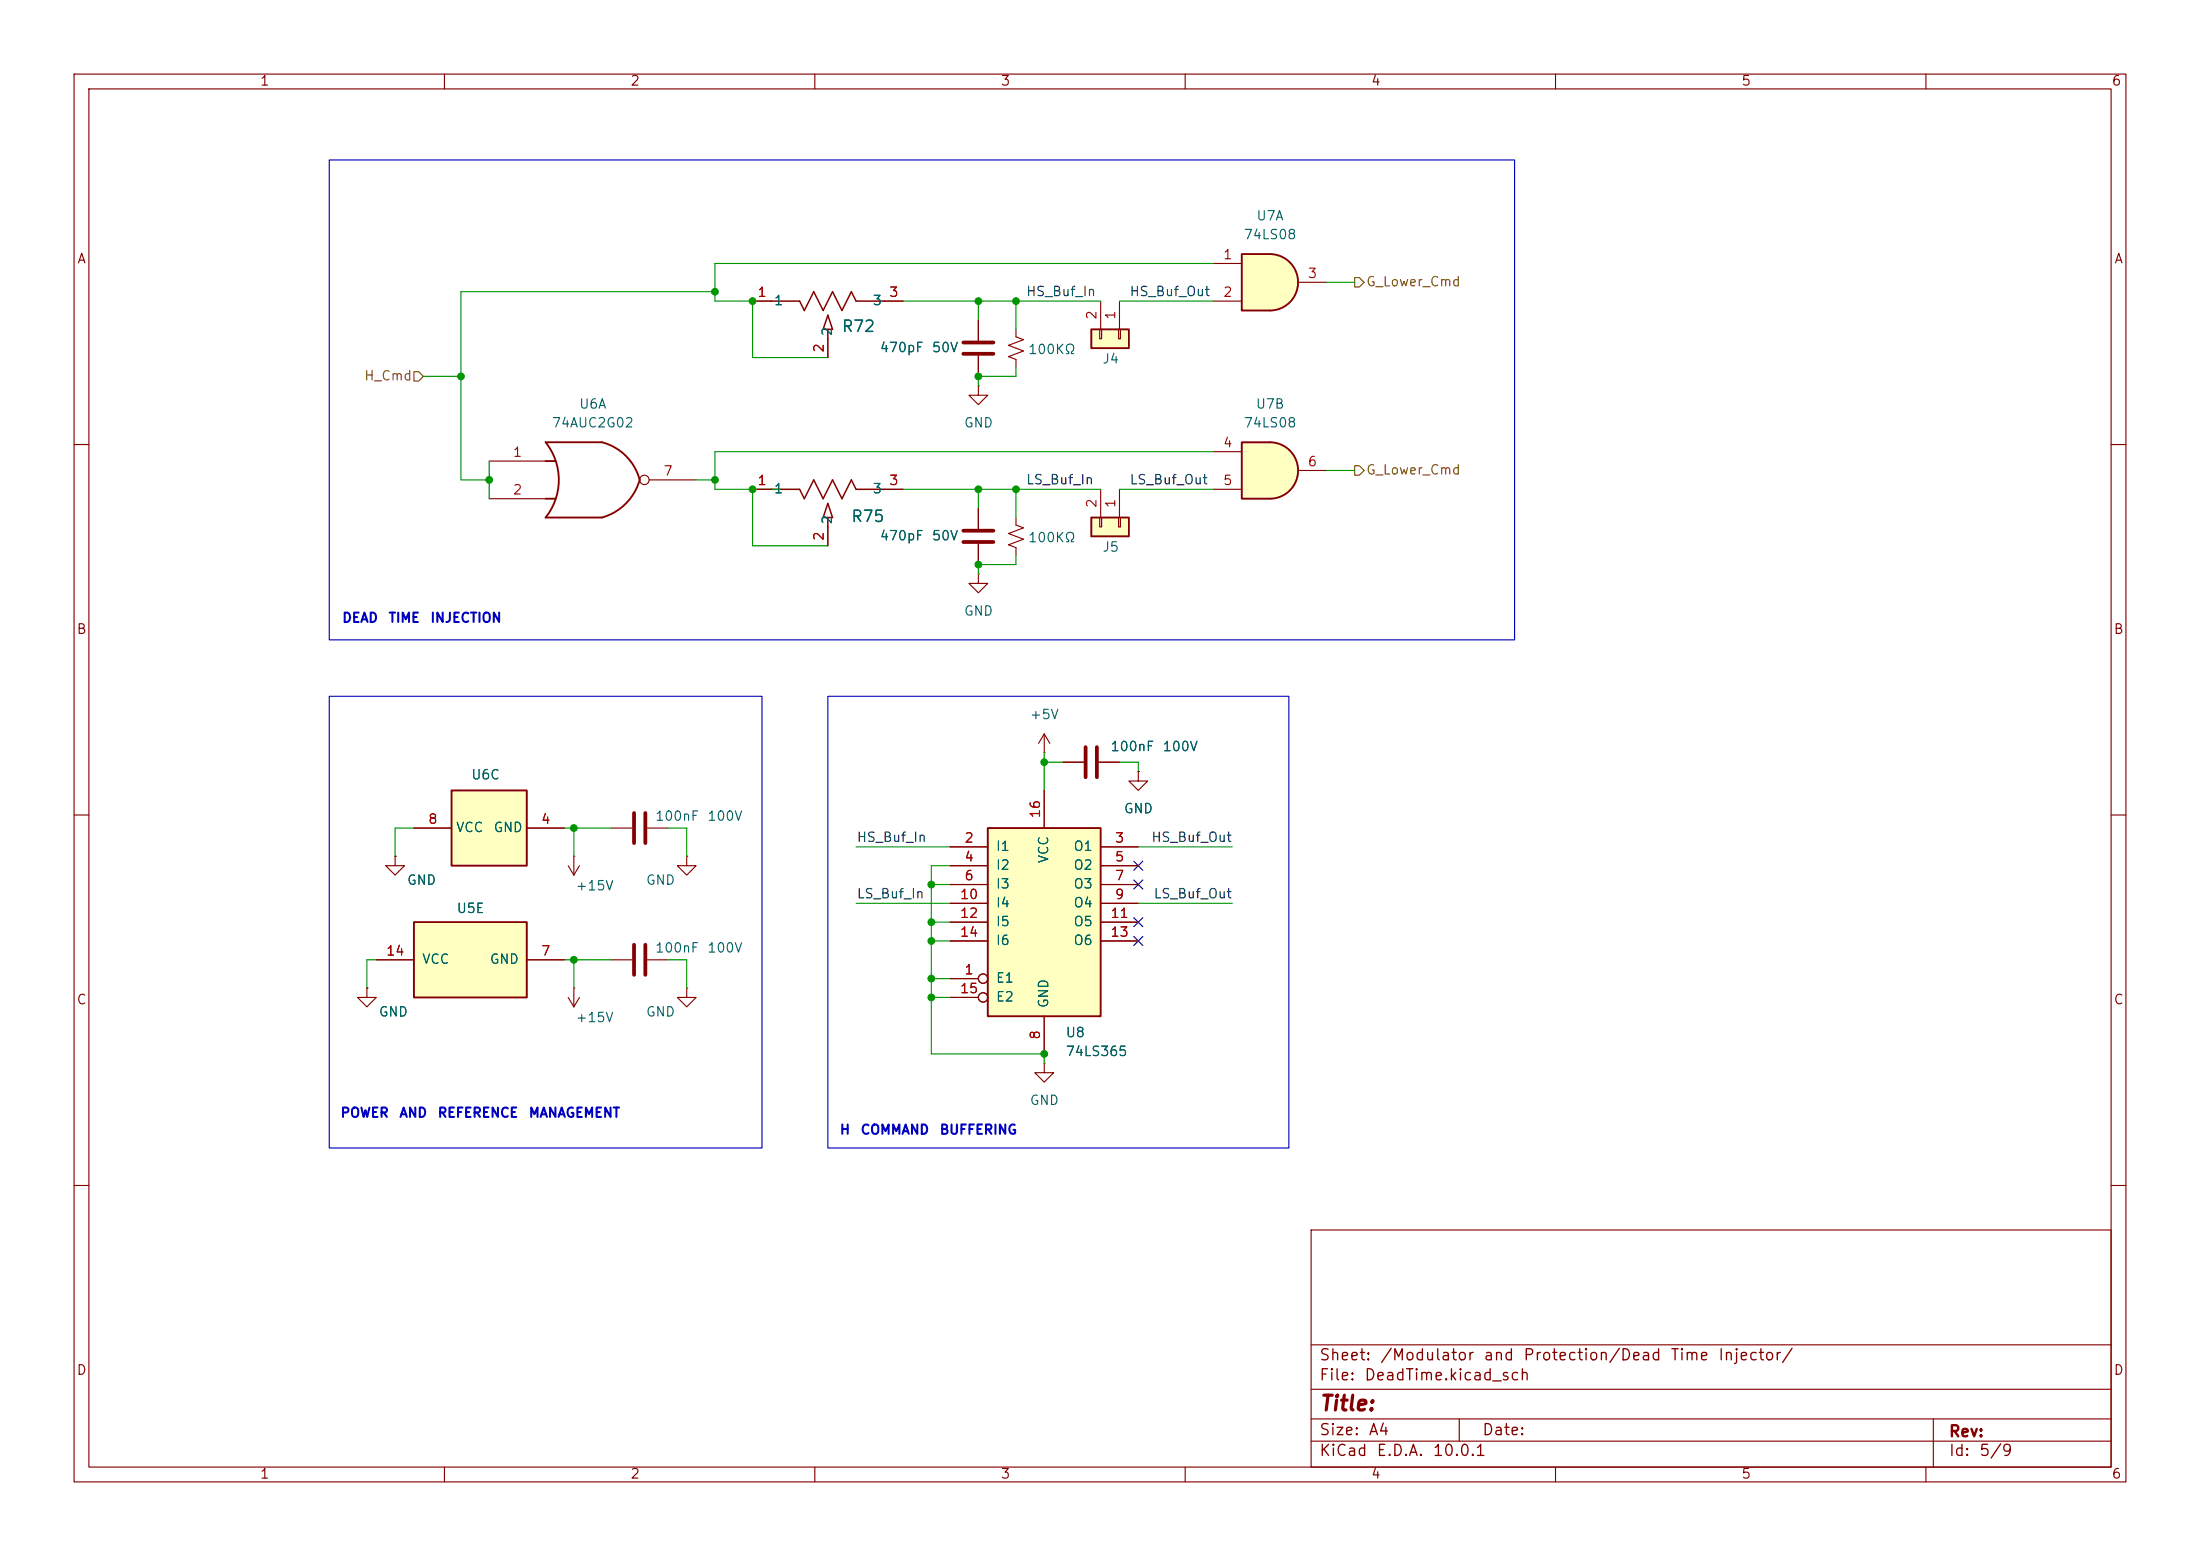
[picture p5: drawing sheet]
<svg xmlns="http://www.w3.org/2000/svg" width="297mm" height="210mm" viewBox="0 0 297 210" stroke-linecap="round" stroke-linejoin="round" font-family="sans-serif">
<g fill="none" stroke="#840000" stroke-width=".15">
<path d="M10 10h277v190h-277zM12 12h273v186h-273zM60 10v2M110 10v2M160 10v2M210 10v2M260 10v2M10 60h2M285 60h2M10 110h2M285 110h2M10 160h2"/>
<path d="M177 166h108v32h-108zM285 160h2M60 198v2M110 198v2M160 198v2M177 194.5h108M177 191.5h108M177 187.5h108M177 181.5h108M197 191.5v3M210 198v2M260 198v2"/>
<path d="M261 191.5v6.5"/>
</g>
<g fill="#ffffc2">
<path d="M73.7 62.2h1.2z"/>
<path d="M73.7 67.3h1.2z"/>
</g>
<path d="M73.7 59.7h7.6M73.7 69.9h7.6" fill="none" stroke="#ffffc2" stroke-width=".14"/>
<path d="M73.7 59.7h7.6a7.1 7.1 0 0 1 5.1 5.1 7.4 7.4 0 0 1-5.1 5.1h-7.6a8.1 8.1 0 0 0 0-10.2zM73.7 62.2h1.2M73.7 67.3h1.2" fill="none" stroke="#840000" stroke-width=".25"/>
<g fill="none" stroke="#840000" stroke-width=".15">
<path d="M66 62.2h7.7M66 67.3h7.7M87.6 64.8h6.4M132.1 77.5v1.2h1.2l-1.2 1.3-1.3-1.3h1.3M132.1 77.5h.1M132.1 68.6v2.8M132.1 73.4v2.8M82.5 111.8h2.8M87.4 111.8h2.8"/>
<circle cx="87" cy="64.8" r=".63"/>
</g>
<path d="M130 71.6h4.1M130 73.2h4.1M85.6 109.7v4.1M87.1 109.7v4.1" fill="none" stroke="#840000" stroke-width=".51"/>
<path d="M171.4 34.3a3.8 3.8 0 0 1 3.8 3.8 3.8 3.8 0 0 1-3.8 3.8z" fill="#ffffc2" stroke="#ffffc2" stroke-width=".14"/>
<path d="M167.6 34.3h3.8v7.6h-3.8z" fill="#ffffc2"/>
<path d="M167.6 34.3h3.8a3.8 3.8 0 0 1 3.8 3.8 3.8 3.8 0 0 1-3.8 3.8h-3.8z" fill="none" stroke="#840000" stroke-width=".25"/>
<path d="M163.8 35.6h3.8M175.3 38.1h3.8M163.8 40.6h3.8" fill="none" stroke="#840000" stroke-width=".15"/>
<path d="M147.3 69.9h5.1v2.5h-5.1z" fill="#ffffc2"/>
<path d="M147.3 69.9h5.1v2.5h-5.1z" fill="none" stroke="#840000" stroke-width=".25"/>
<path d="M148.5 69.9h.2v1.2h-.2zM148.6 66v3.9M151 69.9h.3v1.2h-.3zM151.1 66v3.9" fill="none" stroke="#840000" stroke-width=".15"/>
<path d="M171.4 59.7a3.8 3.8 0 0 1 3.8 3.8 3.8 3.8 0 0 1-3.8 3.8z" fill="#ffffc2" stroke="#ffffc2" stroke-width=".14"/>
<path d="M167.6 59.7h3.8v7.6h-3.8z" fill="#ffffc2"/>
<path d="M167.6 59.7h3.8a3.8 3.8 0 0 1 3.8 3.8 3.8 3.8 0 0 1-3.8 3.8h-3.8z" fill="none" stroke="#840000" stroke-width=".25"/>
<path d="M163.8 61h3.8M163.8 66h3.8M175.3 63.5h3.8M49.5 133.4v1.2h1.3l-1.3 1.3-1.2-1.3h1.2M49.5 133.4h.1" fill="none" stroke="#840000" stroke-width=".15"/>
<path d="M55.9 124.5h15.2v10.1h-15.2z" fill="#ffffc2"/>
<path d="M55.9 124.5h15.2v10.1h-15.2z" fill="none" stroke="#840000" stroke-width=".25"/>
<g fill="none" stroke="#840000" stroke-width=".15">
<path d="M132.1 52.1v1.2h1.2l-1.2 1.3-1.3-1.3h1.3M132.1 52.1h.1M101.6 66h2.5M111.8 71.1v2.6M119.4 66h2.5M137.2 69.9v1l1 .3-2.1 .8 2.1 .8-2.1 .7 1.1 .4v1M92.7 115.6v1.2h-1.3l1.3 1.3 1.3-1.3h-1.3M92.7 115.6h.1M50.8 129.5h5.1M71.1 129.5h5.1M76.7 134.6l.8 1.3M77.5 133.4h.1"/>
<path d="M77.5 133.4v2.5M78.2 134.6l-.7 1.3M82.5 129.5h2.8M87.4 129.5h2.8M92.7 133.4v1.2h-1.3l1.3 1.3 1.3-1.3h-1.3M92.7 133.4h.1"/>
</g>
<path d="M85.6 127.5v4.1M87.1 127.5v4.1" fill="none" stroke="#840000" stroke-width=".51"/>
<path d="M104.1 66h3.8l.7 1.3 1.3-2.5 1.2 2.5 1.3-2.5 1.3 2.5 1.2-2.5 .7 1.2h3.8M111.8 67.9l.6 2h-1.3zM111.8 69.9v1.2" fill="none" stroke="#840000" stroke-width=".2"/>
<path d="M61 106.7h10.1v10.1h-10.1z" fill="#ffffc2"/>
<path d="M61 106.7h10.1v10.1h-10.1z" fill="none" stroke="#840000" stroke-width=".25"/>
<path d="M53.3 115.6v1.2h1.3l-1.3 1.3-1.2-1.3h1.2M53.3 115.6h.1M55.9 111.8h5.1M71.1 111.8h5.1M76.7 116.8l.8 1.3M77.5 115.6h.1M77.5 115.6v2.5M78.2 116.8l-.7 1.3" fill="none" stroke="#840000" stroke-width=".15"/>
<path d="M147.3 44.5h5.1v2.5h-5.1z" fill="#ffffc2"/>
<path d="M147.3 44.5h5.1v2.5h-5.1z" fill="none" stroke="#840000" stroke-width=".25"/>
<path d="M101.6 40.6h2.5M111.8 45.7v2.6M119.4 40.6h2.5M148.5 44.5h.2v1.2h-.2zM148.6 40.6v3.9M151 44.5h.3v1.2h-.3zM151.1 40.6v3.9" fill="none" stroke="#840000" stroke-width=".15"/>
<path d="M104.1 40.6h3.8l.7 1.3 1.3-2.5 1.2 2.5 1.3-2.5 1.3 2.5 1.2-2.5 .7 1.2h3.8M111.8 42.5l.6 2h-1.3zM111.8 44.5v1.2" fill="none" stroke="#840000" stroke-width=".2"/>
<path d="M133.3 111.8h15.3v25.4h-15.3z" fill="#ffffc2"/>
<path d="M133.3 111.8h15.3v25.4h-15.3z" fill="none" stroke="#840000" stroke-width=".25"/>
<g fill="none" stroke="#840000" stroke-width=".15">
<path d="M101.6 40.6h2.5M111.8 45.7v2.6M119.4 40.6h2.5M132.1 43.2v2.8M132.1 48v2.8M137.2 44.5v1l1 .3-2.1 .8 2.1 .8-2.1 .7 1.1 .4v1M101.6 66h2.5M111.8 71.1v2.6M119.4 66h2.5M132.1 68.6v2.8M132.1 73.4v2.8M141 99.1v2.5"/>
<path d="M141 99.1l-.8 1.2M141 99.1l.7 1.2M53.3 115.6h.1M55.9 111.8h5.1M71.1 111.8h5.1M128.3 114.3h5M128.3 116.8h5M128.3 119.4h5M141 101.6h.1M141 106.7v5.1M143.5 102.9h2.8M148.3 102.9h2.8"/>
<path d="M148.6 114.3h5.1M148.6 116.8h5.1M148.6 119.4h5.1M153.7 104.1v1.3h1.2l-1.2 1.3-1.3-1.3h1.3M153.7 104.1h.1M49.5 133.4h.1M50.8 129.5h5.1M71.1 129.5h5.1M128.3 132.1h3.8M128.3 121.9h5M128.3 124.5h5M128.3 127h5"/>
<path d="M128.3 134.6h3.8M141 137.2v5M148.6 121.9h5.1M148.6 124.5h5.1M148.6 127h5.1M141 143.5v1.3h1.2l-1.2 1.3-1.3-1.3h1.3M141 143.5h.1"/>
<circle cx="132.7" cy="132.1" r=".63"/>
<circle cx="132.7" cy="134.6" r=".63"/>
</g>
<path d="M130 46.2h4.1M130 47.8h4.1M146.6 100.8v4.1M148.1 100.8v4.1" fill="none" stroke="#840000" stroke-width=".51"/>
<path d="M182.9 37.5h.6l.6 .6-.6 .6h-.6zM55.9 50.2h.6l.6 .6-.6 .6h-.6zM182.9 62.9h.6l.6 .6-.6 .6h-.6z" fill="none" stroke="#725600" stroke-width=".15"/>
<g fill="none" stroke="#009600" stroke-width=".15">
<path d="M96.5 39.4h-34.3v25.4h3.8M163.8 35.6h-67.3v5h5.1v7.7h10.2M179.1 38.1h3.8M57.1 50.8h5.1M121.9 40.6h26.7M132.1 40.6v2.6M137.2 49.5v1.3h-5.1v1.3M137.2 40.6v3.9M151.1 40.6h12.7M66 62.2v5.1M94 64.8h2.5M101.6 66v7.7h10.2"/>
<path d="M121.9 66h26.7M132.1 66v2.6M137.2 74.9v1.3h-5.1v1.3M137.2 66v3.9M151.1 66h12.7M163.8 61h-67.3v5h8.9M179.1 63.5h3.8M55.9 111.8h-2.6v3.8M76.2 111.8h6.3M77.5 111.8v3.8M90.2 111.8h2.5v3.8M115.6 114.3h12.7"/>
<path d="M125.7 119.4h2.6M128.3 116.8h-2.6v25.4h15.3v1.3M141 101.6v5.1M141 102.9h2.5M151.1 102.9h2.6v1.2M153.7 114.3h12.7M50.8 129.5h-1.3v3.9M76.2 129.5h6.3M77.5 129.5v3.9M90.2 129.5h2.5v3.9M115.6 121.9h12.7M125.7 124.5h2.6"/>
<path d="M125.7 127h2.6M125.7 132.1h2.6M125.7 134.6h2.6M153.7 121.9h12.7"/>
</g>
<path d="M153.1 118.8l1.2 1.2M153.1 116.2l1.2 1.2M154.3 118.8l-1.2 1.2M154.3 116.2l-1.2 1.2M153.1 126.4l1.2 1.2M153.1 123.9l1.2 1.2M154.3 126.4l-1.2 1.2M154.3 123.9l-1.2 1.2" fill="none" stroke="#000084" stroke-width=".15"/>
<path d="M44.4 21.6h160.1v64.8h-160.1zM44.4 94h58.5v60.9h-58.5zM111.8 94h62.2v60.9h-62.2z" fill="none" stroke="#0000c2" stroke-width=".15"/>
<g fill="#009600" stroke="#009600" stroke-width=".14">
<circle cx="66" cy="64.8" r=".46"/>
<circle cx="62.2" cy="50.8" r=".46"/>
<circle cx="132.1" cy="76.2" r=".46"/>
<circle cx="96.5" cy="64.8" r=".46"/>
<circle cx="77.5" cy="129.5" r=".46"/>
<circle cx="125.7" cy="134.6" r=".46"/>
<circle cx="125.7" cy="127" r=".46"/>
<circle cx="125.7" cy="132.1" r=".46"/>
<circle cx="125.7" cy="124.5" r=".46"/>
<circle cx="77.5" cy="111.8" r=".46"/>
<circle cx="125.7" cy="119.4" r=".46"/>
<circle cx="141" cy="102.9" r=".46"/>
<circle cx="141" cy="142.2" r=".46"/>
<circle cx="132.1" cy="66" r=".46"/>
<circle cx="137.2" cy="66" r=".46"/>
<circle cx="101.6" cy="40.6" r=".46"/>
<circle cx="137.2" cy="40.6" r=".46"/>
<circle cx="96.5" cy="39.4" r=".46"/>
<circle cx="132.1" cy="40.6" r=".46"/>
<circle cx="132.1" cy="50.8" r=".46"/>
<circle cx="101.6" cy="66" r=".46"/>
</g>
<text font-size="2" fill="#840000" x="178" y="190.9">Title:</text>
<g font-size="1.5" fill="#006464">
<text x="113.5" y="45.2">R72</text>
<text x="114.8" y="70.8">R75</text>
</g>
<g font-size="1.5" fill="#840000">
<text x="178" y="184">Sheet:</text>
<text x="186.2" y="184">/Modulator</text>
<text x="200.2" y="184">and</text>
<text x="205.5" y="184">Protection/Dead</text>
<text x="225.4" y="184">Time</text>
<text x="231.9" y="184">Injector/</text>
<text x="178" y="186.7">File:</text>
<text x="184.1" y="186.7">DeadTime.kicad_sch</text>
<text x="178" y="196.9">KiCad</text>
<text x="178" y="194.1">Size:</text>
<text x="184.7" y="194.1">A4</text>
<text x="185.7" y="196.9">E.D.A.</text>
<text x="193.3" y="196.9">10.0.1</text>
<text x="200" y="194.1">Date:</text>
<text x="263" y="194.3">Rev:</text>
<text x="263" y="196.9">Id:</text>
<text x="267.1" y="196.9">5/9</text>
</g>
<g font-size="1.3" fill="#840000">
<text x="35" y="11.9">1</text>
<text x="85" y="11.9">2</text>
<text x="135" y="11.9">3</text>
<text x="185" y="11.9">4</text>
<text x="235" y="11.9">5</text>
<text x="285" y="11.9">6</text>
<text x="10.3" y="35.9">A</text>
<text x="285.3" y="35.9">A</text>
<text x="10.3" y="85.9">B</text>
<text x="285.3" y="85.9">B</text>
<text x="10.3" y="135.9">C</text>
<text x="285.3" y="135.9">C</text>
<text x="10.3" y="185.9">D</text>
<text x="285.3" y="185.9">D</text>
<text x="35" y="199.9">1</text>
<text x="85" y="199.9">2</text>
<text x="135" y="199.9">3</text>
<text x="185" y="199.9">4</text>
<text x="235" y="199.9">5</text>
<text x="285" y="199.9">6</text>
</g>
<g font-size="1.3" fill="#a90000">
<text x="165" y="35.3">1</text>
<text x="102.2" y="40.4">1</text>
<text x="119.9" y="40.4">3</text>
<text x="165" y="40.4">2</text>
<text x="176.5" y="37.8">3</text>
<text x="111.5" y="47.7" transform="rotate(-90 111.5 47.7)">2</text>
<text x="148.3" y="43.3" transform="rotate(-90 148.3 43.3)">2</text>
<text x="150.9" y="43.3" transform="rotate(-90 150.9 43.3)">1</text>
<text x="69.1" y="62">1</text>
<text x="89.5" y="64.5">7</text>
<text x="102.2" y="65.8">1</text>
<text x="119.9" y="65.8">3</text>
<text x="165" y="60.7">4</text>
<text x="165" y="65.8">5</text>
<text x="176.5" y="63.2">6</text>
<text x="69.1" y="67.1">2</text>
<text x="148.3" y="68.7" transform="rotate(-90 148.3 68.7)">2</text>
<text x="150.9" y="68.7" transform="rotate(-90 150.9 68.7)">1</text>
<text x="111.5" y="73.1" transform="rotate(-90 111.5 73.1)">2</text>
<text x="57.7" y="111.5">8</text>
<text x="73" y="111.5">4</text>
<text x="140.7" y="110.5" transform="rotate(-90 140.7 110.5)">16</text>
<text x="130.1" y="114">2</text>
<text x="130.1" y="116.6">4</text>
<text x="130.1" y="119.1">6</text>
<text x="150.4" y="114">3</text>
<text x="150.4" y="116.6">5</text>
<text x="150.4" y="119.1">7</text>
<text x="129.5" y="121.7">10</text>
<text x="129.5" y="124.2">12</text>
<text x="149.8" y="124.2">11</text>
<text x="150.4" y="121.7">9</text>
<text x="52" y="129.3">14</text>
<text x="73" y="129.3">7</text>
<text x="129.5" y="126.7">14</text>
<text x="130.1" y="131.8">1</text>
<text x="149.8" y="126.7">13</text>
<text x="129.5" y="134.4">15</text>
<text x="140.7" y="140.4" transform="rotate(-90 140.7 140.4)">8</text>
</g>
<g font-size="1.3" fill="#006464">
<text x="167.8" y="32.6">74LS08</text>
<text x="169.5" y="30.1">U7A</text>
<text x="104.4" y="41.5">1</text>
<text x="117.7" y="41.5">3</text>
<text x="112.6" y="45.5" transform="rotate(-90 112.6 45.5)">2</text>
<text x="118.7" y="47.9">470pF</text>
<text x="125.7" y="47.9">50V</text>
<text x="138.7" y="48.1">100KΩ</text>
<text x="148.7" y="49.4">J4</text>
<text x="74.4" y="58">74AUC2G02</text>
<text x="78.1" y="55.5">U6A</text>
<text x="130" y="58">GND</text>
<text x="167.8" y="58">74LS08</text>
<text x="169.4" y="55.5">U7B</text>
<text x="104.4" y="66.9">1</text>
<text x="112.6" y="70.9" transform="rotate(-90 112.6 70.9)">2</text>
<text x="117.7" y="66.9">3</text>
<text x="118.7" y="73.3">470pF</text>
<text x="125.7" y="73.3">50V</text>
<text x="138.7" y="73.5">100KΩ</text>
<text x="148.7" y="74.8">J5</text>
<text x="130" y="83.4">GND</text>
<text x="138.9" y="97.4">+5V</text>
<text x="149.8" y="101.7">100nF</text>
<text x="156.9" y="101.7">100V</text>
<text x="63.5" y="105.5">U6C</text>
<text x="61.5" y="112.6">VCC</text>
<text x="66.5" y="112.6">GND</text>
<text x="88.4" y="111.1">100nF</text>
<text x="95.4" y="111.1">100V</text>
<text x="151.6" y="110.1">GND</text>
<text x="54.9" y="119.7">GND</text>
<text x="87.1" y="119.7">GND</text>
<text x="134.4" y="115.2">I1</text>
<text x="134.4" y="117.7">I2</text>
<text x="141.8" y="116.6" transform="rotate(-90 141.8 116.6)">VCC</text>
<text x="144.8" y="115.2">O1</text>
<text x="144.8" y="117.7">O2</text>
<text x="61.6" y="123.5">U5E</text>
<text x="77.6" y="120.5">+15V</text>
<text x="134.4" y="120.2">I3</text>
<text x="134.4" y="122.8">I4</text>
<text x="134.4" y="125.3">I5</text>
<text x="144.8" y="120.2">O3</text>
<text x="144.8" y="122.8">O4</text>
<text x="144.8" y="125.3">O5</text>
<text x="56.9" y="130.4">VCC</text>
<text x="66" y="130.4">GND</text>
<text x="88.4" y="128.9">100nF</text>
<text x="95.4" y="128.9">100V</text>
<text x="134.4" y="127.9">I6</text>
<text x="144.8" y="127.9">O6</text>
<text x="51" y="137.5">GND</text>
<text x="87.1" y="137.5">GND</text>
<text x="134.4" y="132.9">E1</text>
<text x="134.4" y="135.5">E2</text>
<text x="141.8" y="136.1" transform="rotate(-90 141.8 136.1)">GND</text>
<text x="77.6" y="138.3">+15V</text>
<text x="143.8" y="142.8">74LS365</text>
<text x="143.8" y="140.3">U8</text>
<text x="138.9" y="149.5">GND</text>
</g>
<g font-size="1.3" fill="#0f0f0f">
<text x="138.4" y="40.3">HS_Buf_In</text>
<text x="152.4" y="40.3">HS_Buf_Out</text>
<text x="138.4" y="65.7">LS_Buf_In</text>
<text x="152.4" y="65.7">LS_Buf_Out</text>
<text x="115.6" y="114">HS_Buf_In</text>
<text x="155.3" y="114">HS_Buf_Out</text>
<text x="115.6" y="121.6">LS_Buf_In</text>
<text x="155.6" y="121.6">LS_Buf_Out</text>
</g>
<g font-size="1.3" fill="#725600">
<text x="184.3" y="39">G_Lower_Cmd</text>
<text x="49.1" y="51.7">H_Cmd</text>
<text x="184.3" y="64.4">G_Lower_Cmd</text>
</g>
<g font-size="1.3" fill="#0000c2">
<text x="46.1" y="84.3">DEAD</text>
<text x="52.4" y="84.3">TIME</text>
<text x="58" y="84.3">INJECTION</text>
<text x="45.9" y="151.1">POWER</text>
<text x="53.8" y="151.1">AND</text>
<text x="59" y="151.1">REFERENCE</text>
<text x="71.3" y="151.1">MANAGEMENT</text>
<text x="113.3" y="153.4">H</text>
<text x="116.1" y="153.4">COMMAND</text>
<text x="126.8" y="153.4">BUFFERING</text>
</g>
</svg>
